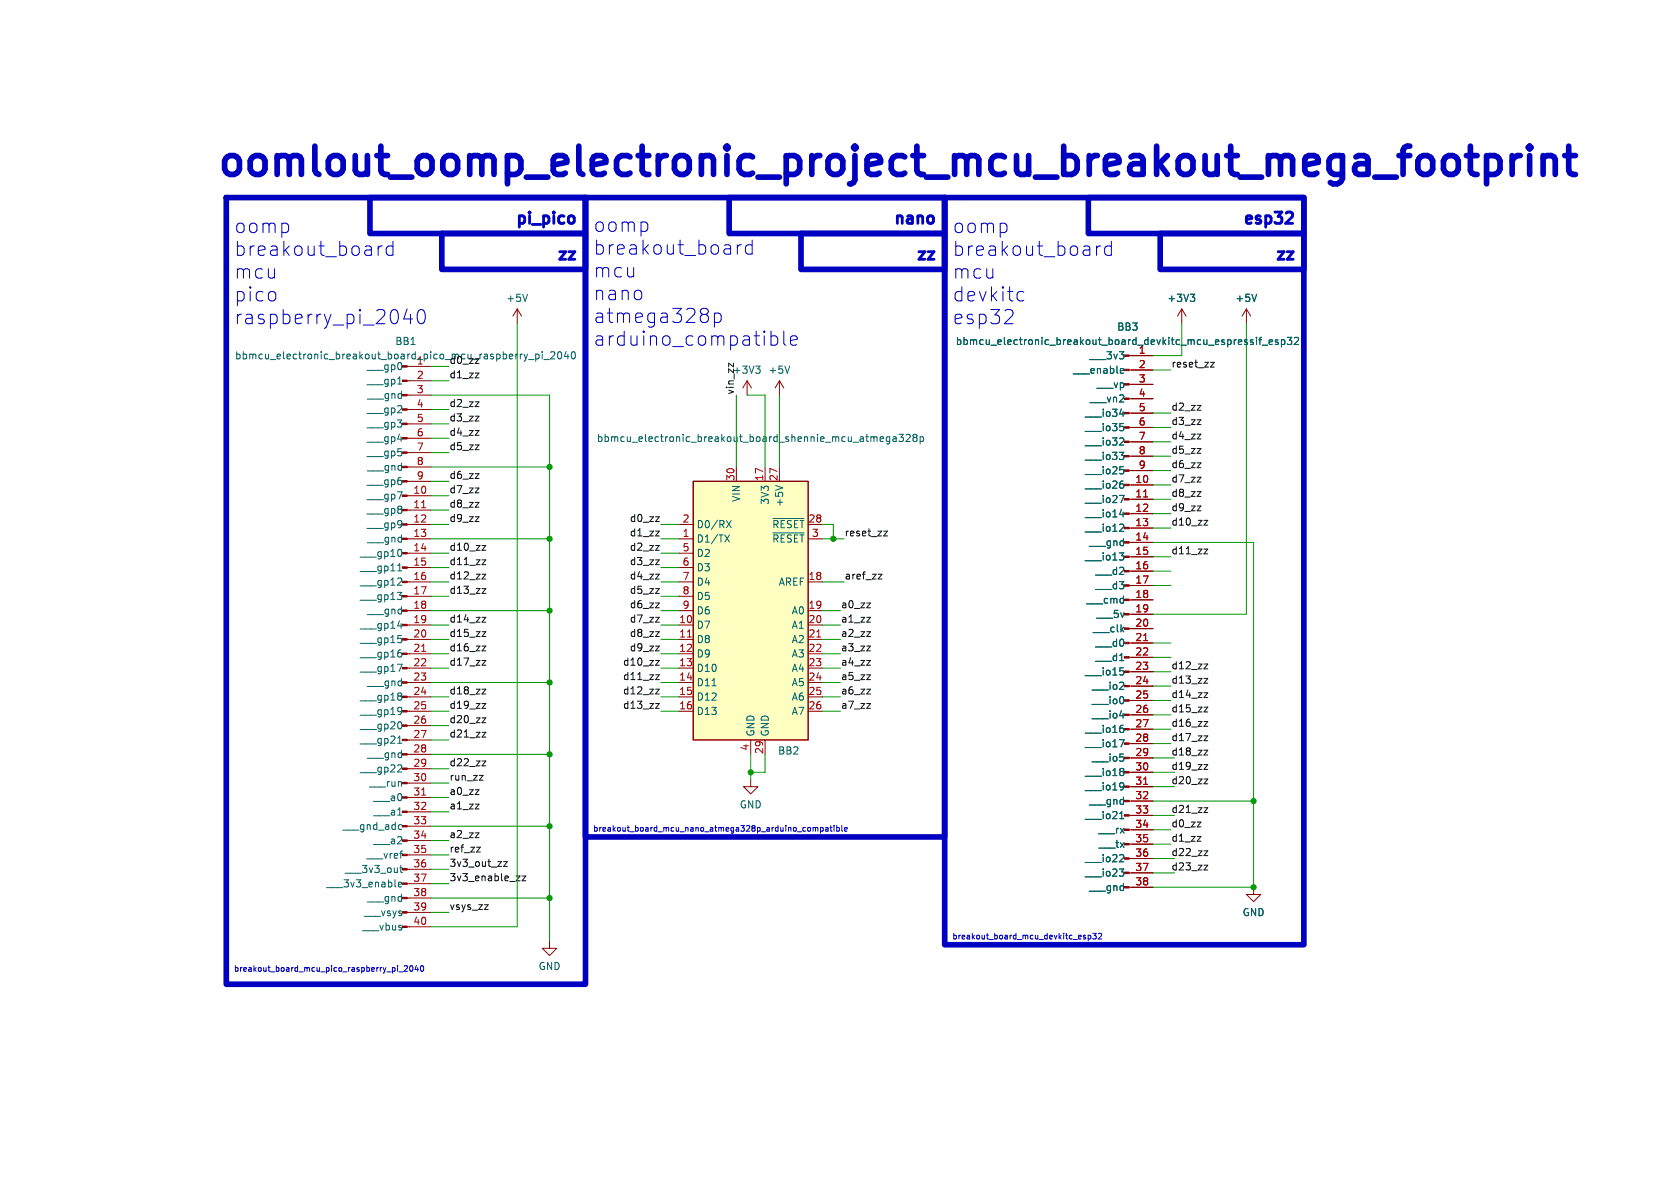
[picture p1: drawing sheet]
<svg xmlns="http://www.w3.org/2000/svg" width="297mm" height="210mm" viewBox="0 0 297 210" stroke-linecap="round" stroke-linejoin="round" font-family="sans-serif">
<g fill="none" stroke="#840000" stroke-width=".18">
<path d="M91.4 54.6l-.7 1.3M91.4 54.6v2.6M91.4 54.6l.8 1.3M208.9 54.6l-.7 1.3M208.9 54.6v2.6M208.9 54.6l.8 1.3M220.3 54.6l-.7 1.3M220.3 54.6v2.6M220.3 54.6l.8 1.3M72 77.5h4.2M72 74.9h4.2M72 72.4h4.2"/>
<path d="M72 69.9h4.2M72 67.3h4.2M72 64.8h4.2M132.1 67.3l-.8 1.3M132.1 67.3v2.6M132.1 67.3l.7 1.3M137.8 67.3v2.6M137.8 67.3l-.8 1.3M137.8 67.3l.8 1.3M199.6 78.1h4.2M199.6 75.6h4.2M199.6 73h4.2"/>
<path d="M199.6 70.5h4.2M199.6 67.9h4.2M199.6 65.4h4.2M199.6 62.9h4.2M72 97.8h4.2M72 95.3h4.2M72 92.7h4.2M72 90.2h4.2M72 87.6h4.2M72 85.1h4.2M72 82.6h4.2M72 80h4.2"/>
<path d="M120 97.8h2.6M120 95.3h2.6M120 92.7h2.6M130.2 82.6v2.5M135.3 82.6v2.5M137.8 82.6v2.5M142.9 95.3h2.5M142.9 92.7h2.5M199.6 98.4h4.2M199.6 95.9h4.2M199.6 93.3h4.2M199.6 90.8h4.2"/>
<path d="M199.6 88.3h4.2M199.6 85.7h4.2M199.6 83.2h4.2M199.6 80.6h4.2M72 118.1h4.2M72 115.6h4.2M72 113h4.2M72 110.5h4.2M72 108h4.2M72 105.4h4.2M72 102.9h4.2M72 100.3h4.2"/>
<path d="M120 118.1h2.6M120 115.6h2.6M120 113h2.6M120 110.5h2.6M120 108h2.6M120 105.4h2.6M120 102.9h2.6M120 100.3h2.6M142.9 118.1h2.5M142.9 115.6h2.5M142.9 113h2.5M142.9 110.5h2.5"/>
<path d="M142.9 108h2.5M142.9 102.9h2.5M199.6 118.7h4.2M199.6 116.2h4.2M199.6 113.7h4.2M199.6 111.1h4.2M199.6 108.6h4.2M199.6 106h4.2M199.6 103.5h4.2M199.6 101h4.2M72 138.4h4.2M72 135.9h4.2"/>
<path d="M72 133.4h4.2M72 130.8h4.2M72 128.3h4.2M72 125.7h4.2M72 123.2h4.2M72 120.7h4.2M120 125.7h2.6M120 123.2h2.6M120 120.7h2.6M132.7 137.8v1.3h1.3l-1.3 1.2-1.3-1.2h1.3M132.7 130.8v2.6M135.3 130.8v2.6"/>
<path d="M142.9 125.7h2.5M142.9 123.2h2.5M142.9 120.7h2.5M199.6 139.1h4.2M199.6 136.5h4.2M199.6 134h4.2M199.6 131.4h4.2M199.6 128.9h4.2M199.6 126.4h4.2M199.6 123.8h4.2M199.6 121.3h4.2M72 158.8h4.2"/>
<path d="M72 156.2h4.2M72 153.7h4.2M72 151.1h4.2M72 148.6h4.2M72 146.1h4.2M72 143.5h4.2M72 141h4.2M199.6 156.8h4.2M199.6 154.3h4.2M199.6 151.8h4.2M199.6 149.2h4.2M199.6 146.7h4.2"/>
<path d="M199.6 144.1h4.2M199.6 141.6h4.2M221.6 156.8v1.3h1.3l-1.3 1.3-1.3-1.3h1.3M72 163.8h4.2M72 161.3h4.2M97.2 166.4v1.2h1.2l-1.2 1.3-1.3-1.3h1.3"/>
</g>
<g fill="#840000" stroke="#840000" stroke-width=".18">
<path d="M71.1 163.7h.9v.3h-.9z"/>
<path d="M71.1 161.2h.9v.2h-.9z"/>
<path d="M71.1 158.6h.9v.3h-.9z"/>
<path d="M71.1 156.1h.9v.2h-.9z"/>
<path d="M71.1 153.5h.9v.3h-.9z"/>
<path d="M71.1 151h.9v.3h-.9z"/>
<path d="M71.1 148.5h.9v.2h-.9z"/>
<path d="M71.1 145.9h.9v.3h-.9z"/>
<path d="M71.1 143.4h.9v.2h-.9z"/>
<path d="M71.1 140.8h.9v.3h-.9z"/>
<path d="M71.1 138.3h.9v.3h-.9z"/>
<path d="M71.1 135.8h.9v.2h-.9z"/>
<path d="M71.1 133.2h.9v.3h-.9z"/>
<path d="M71.1 130.7h.9v.2h-.9z"/>
<path d="M71.1 128.1h.9v.3h-.9z"/>
<path d="M71.1 125.6h.9v.3h-.9z"/>
<path d="M71.1 123.1h.9v.2h-.9z"/>
<path d="M71.1 120.5h.9v.3h-.9z"/>
<path d="M71.1 118h.9v.2h-.9z"/>
<path d="M71.1 115.4h.9v.3h-.9z"/>
<path d="M71.1 112.9h.9v.3h-.9z"/>
<path d="M71.1 110.4h.9v.2h-.9z"/>
<path d="M71.1 107.8h.9v.3h-.9z"/>
<path d="M71.1 105.3h.9v.2h-.9z"/>
<path d="M71.1 102.7h.9v.3h-.9z"/>
<path d="M71.1 100.2h.9v.3h-.9z"/>
<path d="M71.1 97.7h.9v.2h-.9z"/>
<path d="M71.1 95.1h.9v.3h-.9z"/>
<path d="M71.1 92.6h.9v.2h-.9z"/>
<path d="M71.1 90h.9v.3h-.9z"/>
<path d="M71.1 87.5h.9v.3h-.9z"/>
<path d="M71.1 85h.9v.2h-.9z"/>
<path d="M71.1 82.4h.9v.3h-.9z"/>
<path d="M71.1 79.9h.9v.2h-.9z"/>
<path d="M71.1 77.3h.9v.3h-.9z"/>
<path d="M71.1 74.8h.9v.3h-.9z"/>
<path d="M71.1 72.3h.9v.2h-.9z"/>
<path d="M71.1 69.7h.9v.3h-.9z"/>
<path d="M71.1 67.2h.9v.2h-.9z"/>
<path d="M71.1 64.6h.9v.3h-.9z"/>
<path d="M198.8 156.7h.8v.3h-.8z"/>
<path d="M198.8 154.2h.8v.2h-.8z"/>
<path d="M198.8 151.6h.8v.3h-.8z"/>
<path d="M198.8 149.1h.8v.3h-.8z"/>
<path d="M198.8 146.6h.8v.2h-.8z"/>
<path d="M198.8 144h.8v.3h-.8z"/>
<path d="M198.8 141.5h.8v.2h-.8z"/>
<path d="M198.8 138.9h.8v.3h-.8z"/>
<path d="M198.8 136.4h.8v.3h-.8z"/>
<path d="M198.8 133.9h.8v.2h-.8z"/>
<path d="M198.8 131.3h.8v.3h-.8z"/>
<path d="M198.8 128.8h.8v.2h-.8z"/>
<path d="M198.8 126.2h.8v.3h-.8z"/>
<path d="M198.8 123.7h.8v.3h-.8z"/>
<path d="M198.8 121.2h.8v.2h-.8z"/>
<path d="M198.8 118.6h.8v.3h-.8z"/>
<path d="M198.8 116.1h.8v.2h-.8z"/>
<path d="M198.8 113.5h.8v.3h-.8z"/>
<path d="M198.8 111h.8v.3h-.8z"/>
<path d="M198.8 108.5h.8v.2h-.8z"/>
<path d="M198.8 105.9h.8v.3h-.8z"/>
<path d="M198.8 103.4h.8v.2h-.8z"/>
<path d="M198.8 100.8h.8v.3h-.8z"/>
<path d="M198.8 98.3h.8v.3h-.8z"/>
<path d="M198.8 95.8h.8v.2h-.8z"/>
<path d="M198.8 93.2h.8v.3h-.8z"/>
<path d="M198.8 90.7h.8v.2h-.8z"/>
<path d="M198.8 88.1h.8v.3h-.8z"/>
<path d="M198.8 85.6h.8v.3h-.8z"/>
<path d="M198.8 83.1h.8v.2h-.8z"/>
<path d="M198.8 80.5h.8v.3h-.8z"/>
<path d="M198.8 78h.8v.2h-.8z"/>
<path d="M198.8 75.4h.8v.3h-.8z"/>
<path d="M198.8 72.9h.8v.3h-.8z"/>
<path d="M198.8 70.4h.8v.2h-.8z"/>
<path d="M198.8 67.8h.8v.3h-.8z"/>
<path d="M198.8 65.3h.8v.2h-.8z"/>
<path d="M198.8 62.7h.8v.3h-.8z"/>
</g>
<path d="M74.5 89.8h.8M202.2 87.8h.7M74.5 115.2h.8M121.5 112.6h.8M144.4 112.6h.7M202.2 113.2h.7M202.2 138.6h.7M74.5 140.6h.8" fill="none" stroke="#a90000" stroke-width=".18"/>
<g fill="none" stroke="#006464" stroke-width=".18">
<path d="M93.3 52l-.5 1.3M210.4 52h.8l-.4 .5M211 52.5l.2 .2v.3l-.2 .3M222.1 59.6v.2M222.2 52l-.5 1.3M223 59.6l-.3 .2v1.1M227.6 59.6h.8l-.5 .5 .4 .1v.6l-.2 .1-.5-.1M228.8 59.8l.5-.2 .3 .4-.8 .9h.8M70.3 67.9h.7M93.4 63.6h1M94.7 62.6v1.3M94.7 62.7l.4-.1 .2 .2-.1 .6h-.5"/>
<path d="M95.9 62.2v.1M95.9 62.6v.8M96.2 63.6h.9M97.4 62.3l.5-.1 .2 .3-.8 .9h.8M98.8 62.2h.1a.68 .68 0 0 1 .4 .6 .68 .68 0 0 1-.4 .6 .84 .84 0 0 1-.1-1.2zM100.1 62.1l-.3 .9h.8M100.4 62.6v.8M101.1 62.3l.2-.1a.68 .68 0 0 1 .4 .6 .68 .68 0 0 1-.4 .6l-.2-.1-.1-.3zM133.6 64.7h.8l-.4 .5M134.1 65.2l.3 .2v.3l-.3 .3M139.6 64.7l-.4 1.3M155.6 77.6l.6-.1-.1-.2-.3-.1-.2 .2 .1 .6h.4"/>
<path d="M157.3 77.3l-.4-.1-.2 .2 .1 .6h.5M157.3 77.2v1l-.3 .3-.3-.1M157.9 77.3h.5v.7M158.4 77.5l-.4 .1-.2 .1 .2 .3h.4M158.9 76.8h.8l-.4 .5 .3 .1v.5l-.1 .1-.6-.1M160.2 76.9l.5-.1 .2 .3-.8 .9h.8M161.6 77.3l-.2 .3 .1 .3 .1 .1h.4l.1-.2v-.2l-.2-.3M161.6 77.3l-.2-.2 .2-.3h.3l.2 .2-.2 .3M161.6 77.3h.3M162.7 77.3l.3-.1 .3 .2-.1 .6h-.5M162.7 77.2v1.3M197.9 80h.8l-.5 .4"/>
<path d="M197.9 73.2h.8M198 74.9h.6M198.2 65.1l.4 .1 .1 .2-.6 .2M198.5 75.4l.2 .2-.2 .5M198.5 77.5l.2 .2-.1 .3-.7 .7h.8M198.6 65.9l-.4 .1M221.2 60.5h.3l.1 .2-.2 .2h-.2M221.2 60.1h.3M222.1 60.1v.8M222.6 60.1h.4M223.2 61h.9M224.4 60.5l.6-.1-.1-.3h-.4l-.1 .1v.6h.5"/>
<path d="M225.9 60.1h-.3l-.1 .1v.2l.4 .1v.3h-.4M226.5 60.1h.4l.2 .2-.1 .5h-.5M226.5 60.1v1.2M71 97.3v.8M128.1 94.6l.9 1.2M128.4 92l.9 1.3M129 94.6l-.9 1.2M129.3 92l-.9 1.3M136.6 91.7h5.5M136.6 94.2h5.5M137.1 85.8l1.3 .4M197.9 87.6h.8l-.5 1.2"/>
<path d="M197.9 91h.8M198 82.5h.6M198.5 85.6l.2 .2-.2 .4M198.5 80.5l.2 .2-.2 .5M198.5 83l.2 .2-.2 .5M198.5 92.7l.2 .2-.1 .3-.7 .7h.8M198.5 98.3l.2 .2-.2 .4M198.7 97.7l-.5 .5M70.2 104.7h.8l-.4 .5M70.2 117.4h.9l-.6 1.3M70.3 100.9h.7M70.3 110.6h.8"/>
<path d="M70.9 102.2l.1 .2v.3l-.8 .7h.8M71 105.3v.6M71 112.9v.6M71 115.5v.5M198 118.1h.6M198.5 118.6l.2 .2-.2 .5M70.3 131.4h.7M70.9 135.3l.1 .1v.3l-.8 .8h.8M71 122.6v.3M71 123.2v.4M71 125.2v.8M71 127.8v.8"/>
<path d="M71 125.6v.1M125.9 121.2h.7M197.9 130.8h.8l-.5 1.2M198.5 128.8l.2 .1-.2 .5M198.5 135.9l.2 .2-.2 .2M198.5 136.4l.2 .2-.2 .4M198.5 138.4l.1 .1a1.07 1.07 0 0 1-.1 1M198.7 138.9l-.2 .2M70.4 156.4l.6-.2v-.2l-.4-.1-.2 .2 .1 .6h.5M70.7 145.8h.3M70.7 153.4h.5M70.9 153v1.1l.3 .1"/>
<path d="M71 146.6h-.3M197.9 153.6h.8l-.5 .5M197.9 144.7h.8M198.2 143.6l.1-.1v1.2M198.5 151.1l.2 .2-.1 .3-.7 .7h.8M198.5 154.2l.2 .1-.2 .5"/>
</g>
<path d="M122.6 85.1h20.3v45.7h-20.3z" fill="#ffffc2" stroke="#ffffc2" stroke-width=".18"/>
<path d="M122.6 85.1h20.3v45.7h-20.3z" fill="none" stroke="#840000" stroke-width=".25"/>
<g fill="none" stroke="#0f0f0f" stroke-width=".18">
<path d="M84 73.6h.7l-.7 .8h.7M84 66h.7l-.7 .8h.7M84 78.7h.7l-.7 .8h.7M84 71h.7l-.7 .9h.7M84 76.1h.7l-.7 .9h.7M129.7 64.2v.7l-.9-.7v.7M211.6 79.3h.7l-.7 .8h.7M211.6 76.7h.7l-.7 .9h.7M211.6 71.7h.7l-.7 .8h.7M211.6 74.2h.7l-.7 .9h.7M214 64h.7l-.7 .9h.7M84 91.4h.7l-.7 .8h.7"/>
<path d="M84 86.3h.7l-.7 .8h.7M84 88.8h.7l-.7 .9h.7M84 83.7h.7l-.7 .9h.7M85.2 99h.7l-.7 .8h.7M85.2 96.4h.7l-.7 .9h.7M115.9 99h.7l-.7 .8h.7M115.9 93.9h.7l-.7 .8h.7M115.9 91.4h.7l-.7 .8h.7M115.9 96.4h.7l-.7 .9h.7M156.2 93.9h.7l-.7 .8h.7M211.6 86.9h.7l-.7 .9h.7M211.6 81.8h.7l-.7 .9h.7"/>
<path d="M211.6 84.4h.7l-.7 .8h.7M211.6 89.4h.7l-.7 .9h.7M212.9 97.1h.6l-.6 .8h.6M212.9 92h.6l-.6 .8h.6M85.2 116.8h.7l-.7 .8h.7M85.2 114.2h.7l-.7 .9h.7M85.2 101.5h.7l-.7 .9h.7M85.2 109.1h.7l-.7 .9h.7M85.2 111.7h.7l-.7 .8h.7M85.2 104.1h.7l-.7 .8h.7M115.9 101.5h.7l-.7 .9h.7M115.9 106.6h.7l-.7 .8h.7"/>
<path d="M115.9 119.3h.7l-.7 .8h.7M115.9 116.8h.7l-.7 .8h.7M115.9 114.2h.7l-.7 .9h.7M115.9 109.1h.7l-.7 .9h.7M115.9 111.7h.7l-.7 .8h.7M115.9 104.1h.7l-.7 .8h.7M153.2 119.3h.7l-.7 .8h.7M153.2 116.8h.7l-.7 .8h.7M153.2 114.2h.7l-.7 .9h.7M153.2 109.1h.7l-.7 .9h.7M153.2 111.7h.7l-.7 .8h.7M153.2 106.6h.7l-.7 .8h.7"/>
<path d="M155.3 101.5h.6l-.6 .9h.6M212.9 119.9h.6l-.6 .9h.6M212.9 117.4h.6l-.6 .8h.6M84 139.6h.7l-.7 .9h.7M84.7 137.1h.7l-.7 .8h.7M85.2 124.4h.7l-.7 .8h.7M85.2 121.8h.7l-.7 .9h.7M85.2 134.5h.7l-.7 .9h.7M85.2 126.9h.7l-.7 .9h.7M85.2 129.5h.7l-.7 .8h.7M115.9 124.4h.7l-.7 .8h.7M115.9 121.8h.7l-.7 .9h.7"/>
<path d="M153.2 124.4h.7l-.7 .8h.7M153.2 121.8h.7l-.7 .9h.7M212.9 135.2h.6l-.6 .8h.6M212.9 130.1h.6l-.6 .8h.6M212.9 122.5h.6l-.6 .8h.6M212.9 127.5h.6l-.6 .9h.6M212.9 125h.6l-.6 .9h.6M212.9 132.6h.6l-.6 .9h.6M212.9 137.7h.6l-.6 .9h.6M84 142.2h.7l-.7 .8h.7M84 147.2h.7l-.7 .9h.7M84.3 149.8h.6l-.6 .8h.6"/>
<path d="M85.6 159.9h.7l-.7 .9h.7M89 152.3h.7l-.7 .9h.7M91.3 154.9h.6l-.6 .8h.6M92.3 154.9h.7l-.7 .8h.7M211.6 147.9h.7l-.7 .8h.7M211.6 145.3h.7l-.7 .9h.7M212.9 152.9h.6l-.6 .9h.6M212.9 150.4h.6l-.6 .9h.6M212.9 142.8h.6l-.6 .8h.6"/>
</g>
<g fill="none" stroke="#0000c2" stroke-width=".18">
<path d="M66.9 43.5v1.6M67.6 43.5a.64 .64 0 0 0-.7 .5M69.5 43.6l-.7-.1-.5 .5v.7l.2 .3 .3 .1 .7-.1M69.5 42.6v2.5M72 54.6l-.6 1.8h1.5M72.6 55.6v1.6M74 55a.6 .6 0 0 1 .6-.3 .6 .6 0 0 1 .5 .5 1.47 1.47 0 0 1-.5 2 .64 .64 0 0 1-.7-.5 2.13 2.13 0 0 1 .1-1.7zM125.1 54.7l.1 .3-.1 .3M125.1 55.8l.1 .3-.1 .7M126.3 55.3v2.5M126.3 55.5l.7-.2 .5 .5v.7l-.2 .4-.3 .1-.7-.1M130.4 43.3v1.6"/>
<path d="M131.1 43.3a.64 .64 0 0 0-.7 .4M133 43.4l-.7-.1-.5 .4v.8l.2 .3 .3 .1 .7-.1M133 42.4v2.5M136.3 58.5v2.5M136.3 59.5l.7-.1 .5 .4v.8l-.2 .3-.3 .1-.7-.1M138.6 58.5v2.2l.3 .3M178.6 54.7a.68 .68 0 0 1 .4 1.1l-1.5 1.4h1.6M180.3 51.5l.7 .1M181 53.1l-.7 .1M193.9 43.5v1.6M194.6 43.5a.64 .64 0 0 0-.7 .5M196.5 43.6l-.7-.1-.5 .5v.7l.2 .3 .3 .1 .7-.1"/>
<path d="M196.5 42.6v2.5M139.8 60.2l1.1-.2-.1-.5-.7-.1-.3 .3v1l.1 .2 .2 .1 .7-.1M143.7 146.3v.6M143.7 146.4l.3-.1 .2 .1M144.2 146.4l.1-.1h.2l.1 .6M144.2 146.4v.5M145.1 146.3h.3l.1 .2-.1 .4h-.3M145.1 146.3v1M146 146.3h.4v.6M146.4 146.5l-.5 .2 .2 .2h.3M146.7 146.3h.4M146.9 145.9v.9l.2 .1"/>
<path d="M147.4 145.9v.1M147.4 146.3v.6M147.9 146.3h.3l.2 .2-.1 .4h-.4M147.9 145.9v1M148.8 145.9v.9l.2 .1M149.3 146.6l.5-.1-.1-.2h-.3l-.1 .1 .1 .5h.3M70.5 171.8h.8M71.5 170.8l.4-.1 .1 .3-.6 .7h.6M72.5 170.8l.2-.1a.53 .53 0 0 1 .3 .5 .53 .53 0 0 1-.3 .5l-.3-.4zM73.6 170.7l-.2 .7h.6M73.9 171v.7M74.5 170.8l.1-.1a.53 .53 0 0 1 .3 .5 .53 .53 0 0 1-.3 .5 .66 .66 0 0 1-.1-.9z"/>
<path d="M191.5 165.5l.4 .3-.1 .2-.3-.1M191.9 165.4l-.2-.1-.2 .2M192.4 165.4l.3-.1 .2 .2-.1 .4h-.4M192.4 165.3v1M193.2 165h.6l-.3 .4 .3 .1v.4l-.2 .1-.4-.1M194.2 165.1l.4-.1 .2 .3-.7 .7h.7"/>
</g>
<path d="M101.1 38.2l.4 .3v.6l-.4 .4M164.9 38.3l.1 .2-.1 .8M227.7 37.5h.4a.54 .54 0 0 1 .3 .8l-1.1 1.2h1.2M100.6 44.5h1l-1 1.3h1M164.1 44.5h1l-1 1.3h1M227.6 44.5h1l-1 1.3h1" fill="none" stroke="#0000c2" stroke-width=".5"/>
<g fill="none" stroke="#0000c2" stroke-width="1">
<path d="M40 34.9h63.5v139.1h-63.5zM65.4 34.9h38.1v6.4h-38.1zM103.5 34.9h63.5v113.1h-63.5zM128.9 34.9h38.1v6.4h-38.1zM167 34.9h63.5v132.1h-63.5zM192.4 34.9h38.1v6.4h-38.1zM259.2 27.5h1.9M260.2 30.6l.5 .2h.4M262.8 27.7l.5-.2h.9l.7 .5 .3 .5v1.4l-.5 .7-.5 .2h-.9l-.5-.2M262.8 27.5v5M267.3 27.5v3.3M268.8 27.5a1.28 1.28 0 0 0-1.5 1"/>
<path d="M270.4 25.8v.5M270.4 27.5v3.3M270.4 25.8l-.2 .3 .2 .2M270.4 25.8l.3 .3-.3 .2M272.8 28a1.24 1.24 0 0 1 2.1 .2v2.6M272.8 27.5v3.3M276.6 27.5h1.9M277.3 25.8v4.3l.3 .5 .4 .2h.5M78.1 41.3h25.4v6.3h-25.4zM141.6 41.3h25.4v6.3h-25.4zM205.1 41.3h25.4v6.3h-25.4z"/>
</g>
<g fill="none" stroke="#009600" stroke-width=".18">
<path d="M91.4 57.2v106.6h-15.2M208.9 57.2v5.7h-5.1M220.3 57.2v51.4h-16.5M76.2 69.9h21v96.5M76.2 74.9h3.2M76.2 72.4h3.2M76.2 64.8h3.2M76.2 67.3h3.2M76.2 77.5h3.2M130.2 69.9v12.7M132.1 69.9h3.2v12.7M137.8 69.9v12.7"/>
<path d="M203.8 65.4h3.2M203.8 78.1h3.2M203.8 73h3.2M203.8 75.6h3.2M76.2 95.3h21M76.2 92.7h3.2M76.2 87.6h3.2M76.2 90.2h3.2M76.2 97.8h3.2M76.2 82.6h21M76.2 85.1h3.2M76.2 80h3.2"/>
<path d="M116.8 95.3h3.2M116.8 92.7h3.2M116.8 97.8h3.2M145.4 95.3h3.8M145.4 92.7h1.9v2.6M203.8 95.9h17.8v60.9h-17.8M203.8 98.4h3.2M203.8 93.3h3.2M203.8 85.7h3.2M203.8 83.2h3.2M203.8 90.8h3.2M203.8 80.6h3.2"/>
<path d="M203.8 88.3h3.2M76.2 118.1h3.2M76.2 115.6h3.2M76.2 108h21M76.2 113h3.2M76.2 100.3h3.2M76.2 102.9h3.2M76.2 105.4h3.2M76.2 110.5h3.2M116.8 118.1h3.2M116.8 115.6h3.2M116.8 108h3.2"/>
<path d="M116.8 113h3.2M116.8 100.3h3.2M116.8 102.9h3.2M116.8 105.4h3.2M116.8 110.5h3.2M145.4 118.1h3.2M145.4 115.6h3.2M145.4 108h3.2M145.4 113h3.2M145.4 102.9h3.8M145.4 110.5h3.2M203.8 118.7h3.2"/>
<path d="M203.8 116.2h3.2M203.8 103.5h3.2M203.8 113.7h3.2M203.8 101h3.2M76.2 123.2h3.2M76.2 125.7h3.2M76.2 128.3h3.2M76.2 130.8h3.2M76.2 133.4h21M76.2 120.7h21M76.2 138.4h3.2M76.2 135.9h3.2"/>
<path d="M116.8 123.2h3.2M116.8 125.7h3.2M116.8 120.7h3.2M132.7 133.4v4.4M135.3 133.4v3.1h-2.6M145.4 123.2h3.2M145.4 125.7h3.2M145.4 120.7h3.2M203.8 123.8h3.2M203.8 134h3.8M203.8 121.3h3.2M203.8 131.4h3.2"/>
<path d="M203.8 128.9h3.2M203.8 126.4h3.2M203.8 136.5h3.8M203.8 139.1h3.8M76.2 146.1h21M76.2 143.5h3.2M76.2 141h3.2M76.2 158.8h21M76.2 156.2h3.2M76.2 153.7h3.2M76.2 151.1h3.2M76.2 148.6h3.2"/>
<path d="M203.8 151.8h3.8M203.8 154.3h3.8M203.8 141.6h17.8M203.8 144.1h3.8M203.8 149.2h3.2M203.8 146.7h3.2M76.2 161.3h3.2"/>
</g>
<g fill="#009600" stroke="#009600" stroke-width=".18">
<circle cx="221.6" cy="156.8" r=".46"/>
<circle cx="221.6" cy="141.6" r=".46"/>
<circle cx="97.2" cy="158.8" r=".46"/>
<circle cx="97.2" cy="146.1" r=".46"/>
<circle cx="97.2" cy="95.3" r=".46"/>
<circle cx="97.2" cy="108" r=".46"/>
<circle cx="97.2" cy="82.6" r=".46"/>
<circle cx="132.7" cy="136.5" r=".46"/>
<circle cx="147.3" cy="95.3" r=".46"/>
<circle cx="97.2" cy="120.7" r=".46"/>
<circle cx="97.2" cy="133.4" r=".46"/>
</g>
<text font-size="7" fill="#0000c2" x="38.1" y="31.5">oomlout_oomp_electronic_project_mcu_breakout_mega_footprint</text>
<g font-size="3.5" fill="#0000c2">
<text x="41.3" y="41.4">oomp</text>
<text x="104.8" y="41.2">oomp</text>
<text x="168.3" y="41.4">oomp</text>
<text x="41.3" y="45.5">breakout_board</text>
<text x="104.8" y="45.2">breakout_board</text>
<text x="168.3" y="45.5">breakout_board</text>
<text x="41.3" y="49.5">mcu</text>
<text x="41.3" y="53.5">pico</text>
<text x="104.8" y="49.3">mcu</text>
<text x="104.8" y="53.3">nano</text>
<text x="168.3" y="49.5">mcu</text>
<text x="168.3" y="53.5">devkitc</text>
<text x="41.3" y="57.5">raspberry_pi_2040</text>
<text x="104.8" y="57.3">atmega328p</text>
<text x="168.3" y="57.5">esp32</text>
<text x="104.8" y="61.3">arduino_compatible</text>
</g>
<g font-size="2.8" fill="#0000c2">
<text x="90.6" y="39.8">pi_pico</text>
<text x="157.4" y="39.8">nano</text>
<text x="219.2" y="39.8">esp32</text>
<text x="97.9" y="46.1">zz</text>
<text x="161.4" y="46.1">zz</text>
<text x="224.9" y="46.1">zz</text>
</g>
<g font-size="1.8" fill="#006464">
<text x="89.4" y="53.6">+5V</text>
<text x="206.3" y="53.6">+3V3</text>
<text x="218.3" y="53.6">+5V</text>
<text x="197.4" y="58.6">BB3</text>
<text x="64.8" y="65.6">___gp0</text>
<text x="69.8" y="61.2">BB1</text>
<text x="73.6" y="64.5">1</text>
<text x="168.9" y="61.2">bbmcu_electronic_breakout_board_devkitc_mcu_espressif_esp32</text>
<text x="192.5" y="63.7">___3v3</text>
<text x="64.8" y="68.2">___gp1</text>
<text x="64.8" y="70.7">___gnd</text>
<text x="135.8" y="66.3">+5V</text>
<text x="189.6" y="66.3">___enable</text>
<text x="192.6" y="71.3">___vn2</text>
<text x="193.8" y="68.8">___vp</text>
<text x="64.8" y="73.3">___gp2</text>
<text x="64.8" y="75.8">___gp3</text>
<text x="191.7" y="73.9">___io34</text>
<text x="191.7" y="76.4">___io35</text>
<text x="64.8" y="78.3">___gp4</text>
<text x="64.8" y="80.9">___gp5</text>
<text x="64.8" y="83.4">___gnd</text>
<text x="105.4" y="78.3">bbmcu_electronic_breakout_board_shennie_mcu_atmega328p</text>
<text x="191.7" y="79">___io32</text>
<text x="191.7" y="81.5">___io33</text>
<text x="64.8" y="88.5">___gp7</text>
<text x="64.8" y="86">___gp6</text>
<text x="131" y="88.8" transform="rotate(-90 131 88.8)">VIN</text>
<text x="136.1" y="89.3" transform="rotate(-90 136.1 89.3)">3V3</text>
<text x="138.7" y="89.7" transform="rotate(-90 138.7 89.7)">+5V</text>
<text x="191.7" y="86.6">___io26</text>
<text x="191.7" y="89.1">___io27</text>
<text x="191.7" y="84">___io25</text>
<text x="64.8" y="91">___gp8</text>
<text x="64.8" y="93.6">___gp9</text>
<text x="123.1" y="93.6">D0/RX</text>
<text x="136.4" y="93.6">~{RESET}</text>
<text x="191.7" y="91.7">___io14</text>
<text x="191.7" y="94.2">___io12</text>
<text x="63.6" y="98.7">___gp10</text>
<text x="63.6" y="101.2">___gp11</text>
<text x="64.8" y="96.1">___gnd</text>
<text x="123.1" y="96.1">D1/TX</text>
<text x="123.1" y="98.7">D2</text>
<text x="123.1" y="101.2">D3</text>
<text x="136.4" y="96.1">~{RESET}</text>
<text x="191.7" y="99.3">___io13</text>
<text x="192.5" y="96.7">___gnd</text>
<text x="193.5" y="101.8">___d2</text>
<text x="63.6" y="103.7">___gp12</text>
<text x="63.6" y="106.3">___gp13</text>
<text x="123.1" y="103.7">D4</text>
<text x="123.1" y="106.3">D5</text>
<text x="137.6" y="103.7">AREF</text>
<text x="192" y="106.9">___cmd</text>
<text x="193.5" y="104.4">___d3</text>
<text x="63.6" y="111.4">___gp14</text>
<text x="63.6" y="113.9">___gp15</text>
<text x="64.8" y="108.8">___gnd</text>
<text x="123.1" y="111.4">D7</text>
<text x="123.1" y="113.9">D8</text>
<text x="123.1" y="108.8">D6</text>
<text x="139.9" y="108.8">A0</text>
<text x="139.9" y="111.4">A1</text>
<text x="139.9" y="113.9">A2</text>
<text x="193.1" y="112">___clk</text>
<text x="193.7" y="109.4">___5v</text>
<text x="63.6" y="116.4">___gp16</text>
<text x="63.6" y="119">___gp17</text>
<text x="123.1" y="116.4">D9</text>
<text x="123.1" y="119">D10</text>
<text x="139.9" y="116.4">A3</text>
<text x="139.9" y="119">A4</text>
<text x="191.7" y="119.6">___io15</text>
<text x="193.5" y="114.5">___d0</text>
<text x="193.5" y="117.1">___d1</text>
<text x="63.6" y="124.1">___gp18</text>
<text x="64.8" y="121.5">___gnd</text>
<text x="123.1" y="121.5">D11</text>
<text x="123.1" y="124.1">D12</text>
<text x="139.9" y="121.5">A5</text>
<text x="139.9" y="124.1">A6</text>
<text x="192.9" y="122.1">___io2</text>
<text x="192.9" y="124.7">___io0</text>
<text x="63.6" y="126.6">___gp19</text>
<text x="63.6" y="129.1">___gp20</text>
<text x="63.6" y="131.7">___gp21</text>
<text x="123.1" y="126.6">D13</text>
<text x="133.6" y="130.3" transform="rotate(-90 133.6 130.3)">GND</text>
<text x="136.1" y="130.3" transform="rotate(-90 136.1 130.3)">GND</text>
<text x="139.9" y="126.6">A7</text>
<text x="191.7" y="129.8">___io16</text>
<text x="192.9" y="127.2">___io4</text>
<text x="63.6" y="136.8">___gp22</text>
<text x="64.8" y="134.2">___gnd</text>
<text x="137.5" y="133.6">BB2</text>
<text x="191.7" y="132.3">___io17</text>
<text x="191.7" y="137.4">___io18</text>
<text x="192.9" y="134.8">___io5</text>
<text x="65.2" y="139.3">___run</text>
<text x="65.9" y="141.8">___a0</text>
<text x="130.7" y="143.1">GND</text>
<text x="191.7" y="139.9">___io19</text>
<text x="192.5" y="142.5">___gnd</text>
<text x="60.5" y="146.9">___gnd_adc</text>
<text x="65.9" y="144.4">___a1</text>
<text x="65.9" y="149.5">___a2</text>
<text x="191.7" y="145">___io21</text>
<text x="194.1" y="147.5">___rx</text>
<text x="60.9" y="154.5">___3v3_out</text>
<text x="64.7" y="152">___vref</text>
<text x="191.7" y="152.6">___io22</text>
<text x="191.7" y="155.2">___io23</text>
<text x="194.1" y="150.1">___tx</text>
<text x="57.6" y="157.1">___3v3_enable</text>
<text x="64.8" y="159.6">___gnd</text>
<text x="192.5" y="157.7">___gnd</text>
<text x="64" y="164.7">___vbus</text>
<text x="64.3" y="162.2">___vsys</text>
<text x="219.6" y="162.2">GND</text>
<text x="95.1" y="171.7">GND</text>
</g>
<g font-size="1.8" fill="#0f0f0f">
<text x="41.4" y="63.7">bbmcu_electronic_breakout_board_pico_mcu_raspberry_pi_2040</text>
<text x="79.4" y="64.4">d0_zz</text>
<text x="207" y="65.1">reset_zz</text>
<text x="79.4" y="67">d1_zz</text>
<text x="129.4" y="66.3">+3V3</text>
<text x="129.8" y="69.9" transform="rotate(-90 129.8 69.9)">vin_zz</text>
<text x="79.4" y="74.6">d3_zz</text>
<text x="79.4" y="72">d2_zz</text>
<text x="79.4" y="77.1">d4_zz</text>
<text x="207" y="77.8">d4_zz</text>
<text x="207" y="72.7">d2_zz</text>
<text x="207" y="75.2">d3_zz</text>
<text x="79.4" y="79.7">d5_zz</text>
<text x="207" y="82.8">d6_zz</text>
<text x="207" y="80.3">d5_zz</text>
<text x="79.4" y="87.3">d7_zz</text>
<text x="79.4" y="89.8">d8_zz</text>
<text x="79.4" y="84.7">d6_zz</text>
<text x="207" y="87.9">d8_zz</text>
<text x="207" y="85.4">d7_zz</text>
<text x="79.4" y="92.4">d9_zz</text>
<text x="111.3" y="94.9">d1_zz</text>
<text x="111.3" y="92.4">d0_zz</text>
<text x="149.2" y="94.9">reset_zz</text>
<text x="207" y="93">d10_zz</text>
<text x="207" y="90.5">d9_zz</text>
<text x="79.4" y="100">d11_zz</text>
<text x="79.4" y="97.4">d10_zz</text>
<text x="111.3" y="100">d3_zz</text>
<text x="111.3" y="97.4">d2_zz</text>
<text x="207" y="98.1">d11_zz</text>
<text x="79.4" y="105.1">d13_zz</text>
<text x="79.4" y="102.5">d12_zz</text>
<text x="111.3" y="102.5">d4_zz</text>
<text x="111.3" y="107.6">d6_zz</text>
<text x="111.3" y="105.1">d5_zz</text>
<text x="148.6" y="107.6">a0_zz</text>
<text x="149.2" y="102.5">aref_zz</text>
<text x="79.4" y="110.1">d14_zz</text>
<text x="79.4" y="112.7">d15_zz</text>
<text x="111.3" y="112.7">d8_zz</text>
<text x="111.3" y="110.1">d7_zz</text>
<text x="148.6" y="110.1">a1_zz</text>
<text x="148.6" y="112.7">a2_zz</text>
<text x="79.4" y="115.2">d16_zz</text>
<text x="79.4" y="117.8">d17_zz</text>
<text x="110" y="117.8">d10_zz</text>
<text x="111.3" y="115.2">d9_zz</text>
<text x="148.6" y="115.2">a3_zz</text>
<text x="148.6" y="117.8">a4_zz</text>
<text x="207" y="118.4">d12_zz</text>
<text x="79.4" y="125.4">d19_zz</text>
<text x="79.4" y="122.8">d18_zz</text>
<text x="110" y="125.4">d13_zz</text>
<text x="110" y="122.8">d12_zz</text>
<text x="110" y="120.3">d11_zz</text>
<text x="148.6" y="120.3">a5_zz</text>
<text x="148.6" y="125.4">a7_zz</text>
<text x="148.6" y="122.8">a6_zz</text>
<text x="207" y="123.5">d14_zz</text>
<text x="207" y="120.9">d13_zz</text>
<text x="79.4" y="127.9">d20_zz</text>
<text x="79.4" y="130.5">d21_zz</text>
<text x="207" y="131.1">d17_zz</text>
<text x="207" y="128.6">d16_zz</text>
<text x="207" y="126">d15_zz</text>
<text x="79.4" y="135.5">d22_zz</text>
<text x="207" y="136.2">d19_zz</text>
<text x="207" y="133.6">d18_zz</text>
<text x="79.4" y="143.2">a1_zz</text>
<text x="79.4" y="140.6">a0_zz</text>
<text x="79.4" y="138.1">run_zz</text>
<text x="207" y="138.7">d20_zz</text>
<text x="207" y="143.8">d21_zz</text>
<text x="79.4" y="148.2">a2_zz</text>
<text x="207" y="148.9">d1_zz</text>
<text x="207" y="146.3">d0_zz</text>
<text x="79.4" y="153.3">3v3_out_zz</text>
<text x="79.4" y="155.9">3v3_enable_zz</text>
<text x="79.4" y="150.8">ref_zz</text>
<text x="207" y="154">d23_zz</text>
<text x="207" y="151.4">d22_zz</text>
<text x="79.4" y="160.9">vsys_zz</text>
</g>
<g font-size="1.8" fill="#a90000">
<text x="201.2" y="62.6">1</text>
<text x="201.2" y="65.2">2</text>
<text x="73.6" y="67.1">2</text>
<text x="73.6" y="69.6">3</text>
<text x="201.2" y="67.7">3</text>
<text x="201.2" y="70.2">4</text>
<text x="73.6" y="72.1">4</text>
<text x="73.6" y="74.7">5</text>
<text x="73.6" y="77.2">6</text>
<text x="201.2" y="72.8">5</text>
<text x="201.2" y="75.3">6</text>
<text x="201.2" y="77.9">7</text>
<text x="73.6" y="79.8">7</text>
<text x="73.6" y="82.3">8</text>
<text x="201.2" y="80.4">8</text>
<text x="201.2" y="82.9">9</text>
<text x="73" y="87.4">10</text>
<text x="73" y="89.9">11</text>
<text x="73.6" y="84.8">9</text>
<text x="129.9" y="85.1" transform="rotate(-90 129.9 85.1)">30</text>
<text x="135" y="85.1" transform="rotate(-90 135 85.1)">17</text>
<text x="137.5" y="85.1" transform="rotate(-90 137.5 85.1)">27</text>
<text x="200.6" y="85.5">10</text>
<text x="200.6" y="88">11</text>
<text x="73" y="92.5">12</text>
<text x="73" y="95">13</text>
<text x="120.6" y="95">1</text>
<text x="120.6" y="92.5">2</text>
<text x="142.8" y="92.5">28</text>
<text x="143.4" y="95">3</text>
<text x="200.6" y="90.6">12</text>
<text x="200.6" y="93.1">13</text>
<text x="200.6" y="95.6">14</text>
<text x="73" y="97.5">14</text>
<text x="73" y="100.1">15</text>
<text x="120.6" y="97.5">5</text>
<text x="120.6" y="100.1">6</text>
<text x="200.6" y="98.2">15</text>
<text x="200.6" y="100.7">16</text>
<text x="73" y="102.6">16</text>
<text x="73" y="105.2">17</text>
<text x="73" y="107.7">18</text>
<text x="120.6" y="102.6">7</text>
<text x="120.6" y="105.2">8</text>
<text x="120.6" y="107.7">9</text>
<text x="142.8" y="102.6">18</text>
<text x="142.8" y="107.7">19</text>
<text x="200.6" y="103.3">17</text>
<text x="200.6" y="105.8">18</text>
<text x="73" y="110.2">19</text>
<text x="73" y="112.8">20</text>
<text x="120" y="110.2">10</text>
<text x="120" y="112.8">11</text>
<text x="142.8" y="110.2">20</text>
<text x="142.8" y="112.8">21</text>
<text x="200.6" y="108.3">19</text>
<text x="200.6" y="110.9">20</text>
<text x="200.6" y="113.4">21</text>
<text x="73" y="115.3">21</text>
<text x="73" y="117.9">22</text>
<text x="120" y="115.3">12</text>
<text x="120" y="117.9">13</text>
<text x="142.8" y="115.3">22</text>
<text x="142.8" y="117.9">23</text>
<text x="200.6" y="116">22</text>
<text x="200.6" y="118.5">23</text>
<text x="73" y="120.4">23</text>
<text x="73" y="122.9">24</text>
<text x="73" y="125.5">25</text>
<text x="120" y="120.4">14</text>
<text x="120" y="122.9">15</text>
<text x="120" y="125.5">16</text>
<text x="142.8" y="120.4">24</text>
<text x="142.8" y="122.9">25</text>
<text x="142.8" y="125.5">26</text>
<text x="200.6" y="121">24</text>
<text x="200.6" y="123.6">25</text>
<text x="73" y="128">26</text>
<text x="73" y="130.6">27</text>
<text x="200.6" y="126.1">26</text>
<text x="200.6" y="128.7">27</text>
<text x="200.6" y="131.2">28</text>
<text x="73" y="133.1">28</text>
<text x="73" y="135.6">29</text>
<text x="132.5" y="132.8" transform="rotate(-90 132.5 132.8)">4</text>
<text x="135" y="133.4" transform="rotate(-90 135 133.4)">29</text>
<text x="200.6" y="133.7">29</text>
<text x="200.6" y="136.3">30</text>
<text x="73" y="138.2">30</text>
<text x="73" y="140.7">31</text>
<text x="73" y="143.3">32</text>
<text x="200.6" y="138.8">31</text>
<text x="200.6" y="141.4">32</text>
<text x="200.6" y="143.9">33</text>
<text x="73" y="145.8">33</text>
<text x="73" y="148.3">34</text>
<text x="200.6" y="146.4">34</text>
<text x="200.6" y="149">35</text>
<text x="73" y="150.9">35</text>
<text x="73" y="153.4">36</text>
<text x="73" y="156">37</text>
<text x="200.6" y="151.5">36</text>
<text x="200.6" y="154.1">37</text>
<text x="73" y="158.5">38</text>
<text x="73" y="161">39</text>
<text x="200.6" y="156.6">38</text>
<text x="73" y="163.6">40</text>
</g>
<g font-size="1.4" fill="#0000c2">
<text x="104.8" y="147.1">breakout_board_mcu_nano_atmega328p_arduino_compatible</text>
<text x="168.3" y="166.1">breakout_board_mcu_devkitc_esp32</text>
<text x="41.3" y="171.8">breakout_board_mcu_pico_raspberry_pi_2040</text>
</g>
</svg>
